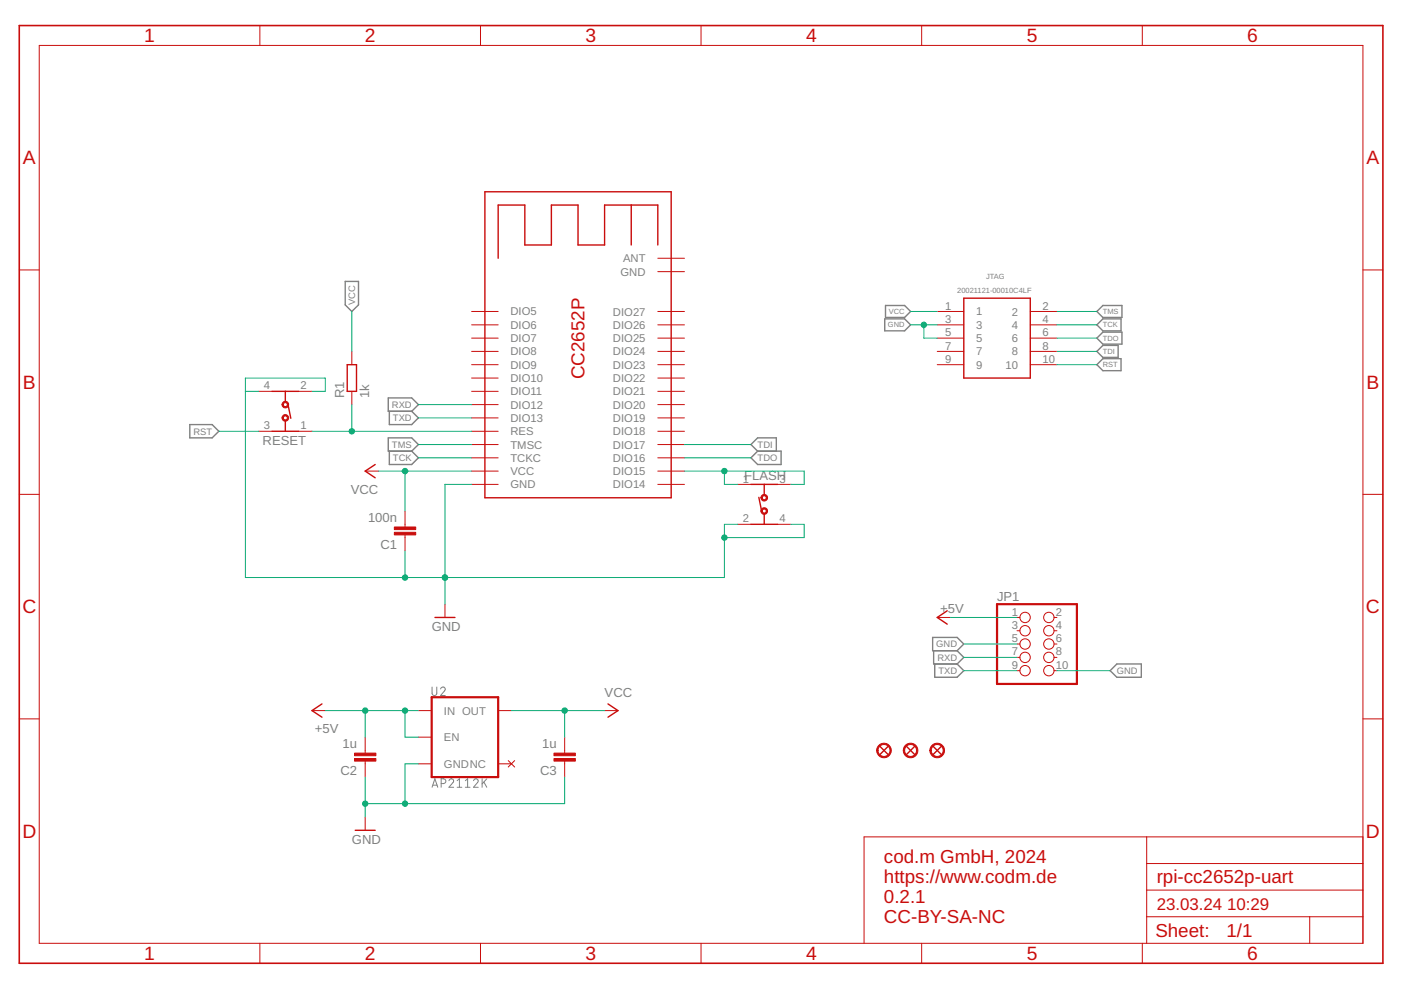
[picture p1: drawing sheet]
<svg xmlns="http://www.w3.org/2000/svg" width="297mm" height="210mm" viewBox="0 0 297 210" stroke-linecap="round" stroke-linejoin="round" font-family="sans-serif">
<g fill="none" stroke="#808080" stroke-width=".21">
<path d="M91.6 145.7v1.3a.5 .5 0 0 0 .5 .5 .5 .5 0 0 0 .5-.5v-1.3M93.4 146.1a.49 .49 0 0 1 .7-.4 .49 .49 0 0 1 .2 .8l-.9 1h1M91.6 166.9l.6-1.8 .6 1.8M91.8 166.5h.9M93.5 166.1h.5a.51 .51 0 0 0 .5-.5 .51 .51 0 0 0-.5-.5h-.5v1.8M95.2 165.5a.49 .49 0 0 1 .7-.3 .49 .49 0 0 1 .1 .7l-.8 1h1M96.9 166.9h1M96.9 165.5l.5-.4v1.8M98.7 166.9h1M98.7 165.5l.4-.4v1.8M100.4 165.5a.49 .49 0 0 1 .7-.3 .49 .49 0 0 1 .1 .7l-.8 1h1M102.2 165.1v1.8"/>
<path d="M102.6 165.8l.6 1.1M103.2 165.1l-1 1.1"/>
</g>
<g fill="none" stroke="#808080" stroke-width=".3">
<path d="M73.2 59.7h2.8v4.9l-1.4 1.4-1.4-1.4zM187.6 67.6h4.2l1.3 1.3-1.3 1.2h-4.2zM187.7 64.8h4.1l1.3 1.2-1.3 1.3h-4.1zM232.6 66l1.2-1.2h4.1v2.5h-4.1zM232.6 68.9l1.2-1.3h3.9v2.5h-3.9zM232.6 77.3l1.2-1.2h3.9v2.5h-3.9zM232.6 71.7l1.2-1.3h4.1v2.6h-4.1zM232.6 74.5l1.2-1.3h3.3v2.6h-3.3zM40.2 90h4.8l1.4 1.4-1.4 1.4h-4.8zM82.3 84.4h5l1.4 1.4-1.4 1.4h-5zM82.3 92.8h5l1.4 1.5-1.4 1.4h-5zM82.5 87.2v2.8h4.8l1.4-1.4-1.4-1.4"/>
<path d="M82.5 95.7v2.8h4.8l1.4-1.4-1.4-1.4M160.6 95.7l-1.4-1.4 1.4-1.5h4v2.9M160.6 95.7h5v2.8h-5l-1.4-1.4zM197.7 135.1h5.2l1.4 1.4-1.4 1.5h-5.2zM198 138v2.8h4.9M202.9 138l1.4 1.4-1.4 1.4M198.2 140.8v2.8h4.7l1.4-1.4-1.4-1.4M235.4 142.2l1.4-1.4h5.2v2.8h-5.2z"/>
</g>
<path d="M211.4 128.1h16.9v16.9h-16.9zM91.5 147.8h14.1v17h-14.1z" fill="none" stroke="#c90d0c" stroke-width=".47"/>
<g fill="none" stroke="#c90d0c" stroke-width=".21">
<path d="M8.3 9.6h280.7v190.4h-280.7zM55.1 5.4v4.2M101.9 5.4v4.2M148.6 5.4v4.2M195.4 5.4v4.2M242.2 5.4v4.2M4.1 57.2h4.2M139.5 57.6h5.6M139.5 54.8h5.6M289 57.2h4.2M74.6 74.5v2.8M100 66h5.6"/>
<path d="M100 68.9h5.6M100 71.7h5.6M100 74.5h5.6M100 77.3h5.6M139.5 66h5.6M139.5 68.9h5.6M139.5 71.7h5.6M139.5 74.5h5.6M139.5 77.3h5.6M198.7 66h5.6M198.7 68.9h5.6M198.7 71.7h5.6"/>
<path d="M198.7 74.5h5.6M198.7 77.3h5.6M218.4 66h5.7M218.4 68.9h5.7M218.4 71.7h5.7M218.4 74.5h5.7M218.4 77.3h5.7M54.9 91.4h2.8M54.9 83h2.8M63.3 91.4h2.8M63.3 83h2.8M74.6 83v2.8"/>
<path d="M77.4 99.9h2.8M100 91.4h5.6M100 83h5.6M100 99.9h5.6M100 97.1h5.6M100 94.3h5.6M100 88.6h5.6M100 85.8h5.6M100 80.2h5.6M139.5 91.4h5.6M139.5 83h5.6M139.5 99.9h5.6"/>
<path d="M139.5 97.1h5.6M139.5 94.3h5.6M139.5 88.6h5.6M139.5 85.8h5.6M139.5 80.2h5.6M4.1 104.8h4.2M85.9 108.4v3.3M85.9 113.4v3.4M100 102.7h5.6M139.5 102.7h5.6M156.4 102.7h2.8M156.4 111.2h2.8"/>
<path d="M164.9 102.7h2.8M164.9 111.2h2.8M289 104.8h4.2M94.3 128.1v2.8M198.7 130.9h2.8M215.6 130.9h.6M215.6 133.7h.6M215.6 136.5h.6M215.6 139.4h.6M223.5 130.9h.6M223.5 133.7h.6M223.5 136.5h.6"/>
<path d="M223.5 139.4h.6M4.1 152.4h4.2M66.1 150.7h2.9M77.4 156.3v3.4M88.7 150.7h2.8M88.7 156.3h2.8M105.6 150.7h2.8M119.7 156.3v3.4M128.2 150.7h2.8M215.6 142.2h.6M223.5 142.2h.6M289 152.4h4.2"/>
<path d="M77.4 161.4v3.4M77.4 173.2v2.8M88.7 161.9h2.8M105.6 161.9h2.8M107.8 161.3l1.3 1.3M109.1 161.3l-1.3 1.3M119.7 161.4v3.4M243.1 177.4v22.6M289 177.4h-105.8v22.6M243.1 194.4h45.9M243.1 188.7h45.9M243.1 183.1h45.9"/>
<path d="M277.7 194.4v5.6M55.1 200v4.2M101.9 200v4.2M148.6 200v4.2M195.4 200v4.2M242.2 200v4.2"/>
<circle cx="217.3" cy="139.4" r="1.1"/>
<circle cx="217.3" cy="136.5" r="1.1"/>
<circle cx="217.3" cy="130.9" r="1.1"/>
<circle cx="217.3" cy="133.7" r="1.1"/>
<circle cx="222.4" cy="133.7" r="1.1"/>
<circle cx="222.4" cy="136.5" r="1.1"/>
<circle cx="222.4" cy="139.4" r="1.1"/>
<circle cx="222.4" cy="130.9" r="1.1"/>
<circle cx="217.3" cy="142.2" r="1.1"/>
<circle cx="222.4" cy="142.2" r="1.1"/>
</g>
<g fill="none" stroke="#c90d0c" stroke-width=".3">
<path d="M102.8 40.7h39.5v64.8h-39.5zM133.8 43.5v8.4M139.5 51.9v-8.4h-11.3v8.4h-5.6v-8.4h-5.7v8.4h-5.6v-8.4h-5.7v11.3M73.6 77.3h2v5.7h-2zM204.3 63.2h14.1v17h-14.1zM57.7 83h5.6M57.7 91.4h5.6M60.5 83v2.2M60.5 89.2v2.2M61 85.6l.7 3.1M79.5 98.5l-2.1 1.4 2.1 1.4M159.2 102.7h5.7"/>
<path d="M159.2 111.2h5.7M160.9 105.5l.6 3.1M162 102.7v2.2M162 108.9v2.3M92.2 130.9h4.3M200.8 129.5l-2.1 1.4 2.1 1.4M68.3 149.2l-2.2 1.5 2.2 1.4M128.9 149.2l2.1 1.5-2.1 1.4M186.6 158.3l1.7 1.7M188.3 158.3l-1.7 1.7M192.2 158.3l1.7 1.7M193.9 158.3l-1.7 1.7"/>
<path d="M197.9 158.3l1.7 1.7M199.6 158.3l-1.7 1.7M75.3 176h4.2"/>
</g>
<g fill="#c90d0c" stroke="#c90d0c" stroke-width=".21">
<path d="M60 85.3a.7 .7 0 0 1 1.1 .1 .7 .7 0 0 1-.4 1.1 .7 .7 0 0 1-.9-.7h.3a.43 .43 0 0 1 .6-.4 .43 .43 0 0 1 .1 .7 .43 .43 0 0 1-.7-.2v-.1h-.3z" fill-rule="evenodd"/>
<path d="M60 88.1a.7 .7 0 0 1 1.1 .2 .7 .7 0 0 1-.4 1 .7 .7 0 0 1-.9-.7h.3a.43 .43 0 0 1 .6-.4 .43 .43 0 0 1 .1 .7 .43 .43 0 0 1-.7-.1v-.2h-.3z" fill-rule="evenodd"/>
<path d="M161.5 107.9a.7 .7 0 0 1 1.1 .1 .7 .7 0 0 1-.4 1 .7 .7 0 0 1-.9-.6h.3a.43 .43 0 0 1 .6-.5 .43 .43 0 0 1 .2 .7 .43 .43 0 0 1-.8-.1v-.1h-.3z" fill-rule="evenodd"/>
<path d="M161.5 105.1a.7 .7 0 0 1 1.1 .1 .7 .7 0 0 1-.4 1 .7 .7 0 0 1-.9-.7h.3a.43 .43 0 0 1 .6-.4 .43 .43 0 0 1 .2 .7 .43 .43 0 0 1-.8-.1v-.2h-.3z" fill-rule="evenodd"/>
<path d="M186.3 158.1a1.56 1.56 0 0 1 2.4 .2 1.56 1.56 0 0 1-.9 2.3 1.56 1.56 0 0 1-1.9-1.5h.3a1.28 1.28 0 0 1 1.8-1 1.28 1.28 0 0 1 .2 2.1 1.28 1.28 0 0 1-2-.8v-.3h-.3z" fill-rule="evenodd"/>
<path d="M191.9 158.1a1.55 1.55 0 0 1 2.5 .2 1.55 1.55 0 0 1-.9 2.3 1.55 1.55 0 0 1-2-1.5h.3a1.27 1.27 0 0 1 1.8-1.1 1.27 1.27 0 0 1 .3 2.1 1.27 1.27 0 0 1-2.1-.7v-.3h-.3z" fill-rule="evenodd"/>
<path d="M197.5 158.1a1.56 1.56 0 0 1 2.5 .2 1.56 1.56 0 0 1-.9 2.3 1.56 1.56 0 0 1-2-1.5h.3a1.28 1.28 0 0 1 1.9-1 1.28 1.28 0 0 1 .2 2.1 1.28 1.28 0 0 1-2-.8l-.1-.3h-.3z" fill-rule="evenodd"/>
</g>
<path d="M4.1 5.4h289.1v198.8h-289.1z" fill="none" stroke="#c90d0c" stroke-width=".34"/>
<g fill="#c90d0c" stroke="#c90d0c" stroke-width=".21">
<path d="M75.2 159.7h4.5v.5h-4.5z"/>
<path d="M75.2 160.8h4.5v.6h-4.5z"/>
<path d="M117.5 159.7h4.5v.5h-4.5z"/>
<path d="M117.5 160.8h4.5v.6h-4.5z"/>
<path d="M83.6 111.7h4.5v.6h-4.5z"/>
<path d="M83.6 112.9h4.5v.5h-4.5z"/>
</g>
<g fill="none" stroke="#0dab76" stroke-width=".21">
<path d="M74.6 66v8.5M193.1 66h5.6M193.1 68.9h5.6M195.9 68.9v2.8h2.8M224.1 66h8.5M224.1 68.9h8.5M224.1 71.7h8.5M224.1 77.3h8.5M224.1 74.5h8.5M46.4 91.4h8.5M52 83h2.9M66.1 83h2.9v-2.8h-17v42.2h101.6v-11.2h2.8"/>
<path d="M66.1 91.4h33.9M74.6 85.8v5.6M80.2 99.9h19.8M85.9 99.9v8.5M88.7 85.8h11.3M88.7 88.6h11.3M88.7 94.3h11.3M88.7 97.1h11.3M145.1 99.9h25.4v2.8h-2.8M145.1 94.3h14.1M145.1 97.1h14.1M153.6 99.9v2.8h2.8"/>
<path d="M85.9 116.8v5.6M100 102.7h-5.7v25.4M167.7 111.2h2.8v2.8h-16.9M201.5 130.9h14.1M204.3 136.5h11.3M204.3 139.4h11.3M69 150.7h19.7M77.4 150.7v5.6M85.9 150.7v5.6h2.8M108.4 150.7h19.8M119.7 150.7v5.6M204.3 142.2h11.3"/>
<path d="M224.1 142.2h11.3M77.4 164.8v8.4M88.7 161.9h-2.8v8.5M119.7 164.8v5.6h-42.3"/>
</g>
<g fill="#0dab76" stroke="#0dab76" stroke-width=".21">
<circle cx="85.9" cy="99.9" r=".57"/>
<circle cx="119.7" cy="150.7" r=".57"/>
<circle cx="94.3" cy="122.4" r=".57"/>
<circle cx="153.6" cy="114" r=".57"/>
<circle cx="85.9" cy="122.4" r=".57"/>
<circle cx="195.9" cy="68.9" r=".57"/>
<circle cx="77.4" cy="170.4" r=".57"/>
<circle cx="85.9" cy="170.4" r=".57"/>
<circle cx="74.6" cy="91.4" r=".57"/>
<circle cx="153.6" cy="99.9" r=".57"/>
<circle cx="77.4" cy="150.7" r=".57"/>
<circle cx="85.9" cy="150.7" r=".57"/>
</g>
<g font-size="4.1" fill="#c90d0c">
<text x="30.6" y="9">1</text>
<text x="77.4" y="9">2</text>
<text x="124.1" y="9">3</text>
<text x="170.9" y="9">4</text>
<text x="217.7" y="9">5</text>
<text x="264.5" y="9">6</text>
<text x="4.8" y="34.9">A</text>
<text x="289.7" y="34.9">A</text>
<text x="4.8" y="82.5">B</text>
<text x="289.7" y="82.5">B</text>
<text x="4.7" y="130.1">C</text>
<text x="289.6" y="130.1">C</text>
<text x="4.7" y="177.7">D</text>
<text x="289.6" y="177.7">D</text>
<text x="30.6" y="203.6">1</text>
<text x="77.4" y="203.6">2</text>
<text x="124.1" y="203.6">3</text>
<text x="170.9" y="203.6">4</text>
<text x="217.7" y="203.6">5</text>
<text x="264.5" y="203.6">6</text>
</g>
<g font-size="4" fill="#c90d0c">
<text x="124" y="80.4" transform="rotate(-90 124 80.4)">CC2652P</text>
<text x="187.4" y="183.1">cod.m GmbH, 2024</text>
<text x="187.4" y="187.3">https://www.codm.de</text>
<text x="187.4" y="191.5">0.2.1</text>
<text x="245.2" y="187.3">rpi-cc2652p-uart</text>
<text x="187.4" y="195.8">CC-BY-SA-NC</text>
<text x="245" y="198.7">Sheet:</text>
<text x="260.1" y="198.6">1/1</text>
</g>
<g font-size="3.6" fill="#c90d0c">
<text x="245.2" y="193">23.03.24</text>
<text x="260.2" y="193">10:29</text>
</g>
<g font-size="2.8" fill="#808080">
<text x="72.9" y="84.4" transform="rotate(-90 72.9 84.4)">R1</text>
<text x="78.3" y="84.4" transform="rotate(-90 78.3 84.4)">1k</text>
<text x="55.7" y="94.4">RESET</text>
<text x="157.8" y="101.7">FLASH</text>
<text x="74.4" y="104.7">VCC</text>
<text x="78" y="110.7">100n</text>
<text x="80.7" y="116.4">C1</text>
<text x="199.3" y="130.1">+5V</text>
<text x="211.4" y="127.4">JP1</text>
<text x="91.5" y="133.7">GND</text>
<text x="128.2" y="147.8">VCC</text>
<text x="66.8" y="155.4">+5V</text>
<text x="72.6" y="158.7">1u</text>
<text x="114.9" y="158.7">1u</text>
<text x="72.2" y="164.3">C2</text>
<text x="114.5" y="164.3">C3</text>
<text x="74.6" y="178.9">GND</text>
</g>
<g font-size="2.4" fill="#808080">
<text x="131.6" y="58.4">GND</text>
<text x="132.1" y="55.6">ANT</text>
<text x="200.4" y="65.7">1</text>
<text x="221" y="65.7">2</text>
<text x="108.2" y="69.7">DIO6</text>
<text x="108.2" y="66.9">DIO5</text>
<text x="130" y="69.7">DIO26</text>
<text x="130" y="66.9">DIO27</text>
<text x="200.4" y="68.5">3</text>
<text x="200.4" y="71.3">5</text>
<text x="206.9" y="66.9">1</text>
<text x="206.9" y="69.7">3</text>
<text x="214.5" y="66.9">2</text>
<text x="214.5" y="69.7">4</text>
<text x="221" y="68.5">4</text>
<text x="221" y="71.3">6</text>
<text x="108.2" y="75.4">DIO8</text>
<text x="108.2" y="72.5">DIO7</text>
<text x="130" y="75.4">DIO24</text>
<text x="130" y="72.5">DIO25</text>
<text x="200.4" y="74.1">7</text>
<text x="200.4" y="76.9">9</text>
<text x="206.9" y="72.5">5</text>
<text x="206.9" y="75.4">7</text>
<text x="214.5" y="72.5">6</text>
<text x="214.5" y="75.4">8</text>
<text x="221" y="74.1">8</text>
<text x="221" y="76.9">10</text>
<text x="55.9" y="82.6">4</text>
<text x="63.7" y="82.6">2</text>
<text x="108.2" y="83.8">DIO11</text>
<text x="108.2" y="81">DIO10</text>
<text x="108.2" y="78.2">DIO9</text>
<text x="130" y="83.8">DIO21</text>
<text x="130" y="81">DIO22</text>
<text x="130" y="78.2">DIO23</text>
<text x="206.9" y="78.2">9</text>
<text x="213.2" y="78.2">10</text>
<text x="108.2" y="89.5">DIO13</text>
<text x="108.2" y="86.6">DIO12</text>
<text x="130" y="89.5">DIO19</text>
<text x="130" y="86.6">DIO20</text>
<text x="55.9" y="91">3</text>
<text x="63.7" y="91">1</text>
<text x="108.2" y="95.1">TMSC</text>
<text x="108.2" y="92.3">RES</text>
<text x="130" y="95.1">DIO17</text>
<text x="130" y="92.3">DIO18</text>
<text x="108.2" y="100.7">VCC</text>
<text x="108.2" y="97.9">TCKC</text>
<text x="130" y="100.7">DIO15</text>
<text x="130" y="97.9">DIO16</text>
<text x="108.2" y="103.6">GND</text>
<text x="130" y="103.6">DIO14</text>
<text x="157.5" y="102.3">1</text>
<text x="165.3" y="102.3">3</text>
<text x="157.5" y="110.8">2</text>
<text x="165.3" y="110.8">4</text>
<text x="214.5" y="130.5">1</text>
<text x="223.9" y="130.5">2</text>
<text x="214.5" y="133.3">3</text>
<text x="214.5" y="136.2">5</text>
<text x="223.9" y="133.3">4</text>
<text x="223.9" y="136.2">6</text>
<text x="214.5" y="139">7</text>
<text x="214.5" y="141.8">9</text>
<text x="223.9" y="139">8</text>
<text x="223.9" y="141.8">10</text>
<text x="94.1" y="151.5">IN OUT</text>
<text x="94.1" y="157.1">EN</text>
<text x="94.1" y="162.8">GNDNC</text>
</g>
<g font-size="2" fill="#808080">
<text x="75.3" y="64.6" transform="rotate(-90 75.3 64.6)">VCC</text>
<text x="83.1" y="86.5">RXD</text>
<text x="83.3" y="89.3">TXD</text>
<text x="41" y="92.1">RST</text>
<text x="83.1" y="95">TMS</text>
<text x="160.6" y="95">TDI</text>
<text x="83.3" y="97.8">TCK</text>
<text x="160.6" y="97.8">TDO</text>
<text x="198.5" y="137.3">GND</text>
<text x="198.7" y="140.1">RXD</text>
<text x="199" y="142.9">TXD</text>
<text x="236.8" y="142.9">GND</text>
</g>
<g font-size="1.6" fill="#808080">
<text x="209.1" y="59.2">JTAG</text>
<text x="203" y="62.2">20021121-00010C4LF</text>
<text x="188.3" y="69.4">GND</text>
<text x="188.4" y="66.6">VCC</text>
<text x="233.8" y="66.6">TMS</text>
<text x="233.8" y="69.4">TCK</text>
<text x="233.8" y="77.9">RST</text>
<text x="233.8" y="72.3">TDO</text>
<text x="233.8" y="75.1">TDI</text>
</g>
</svg>
